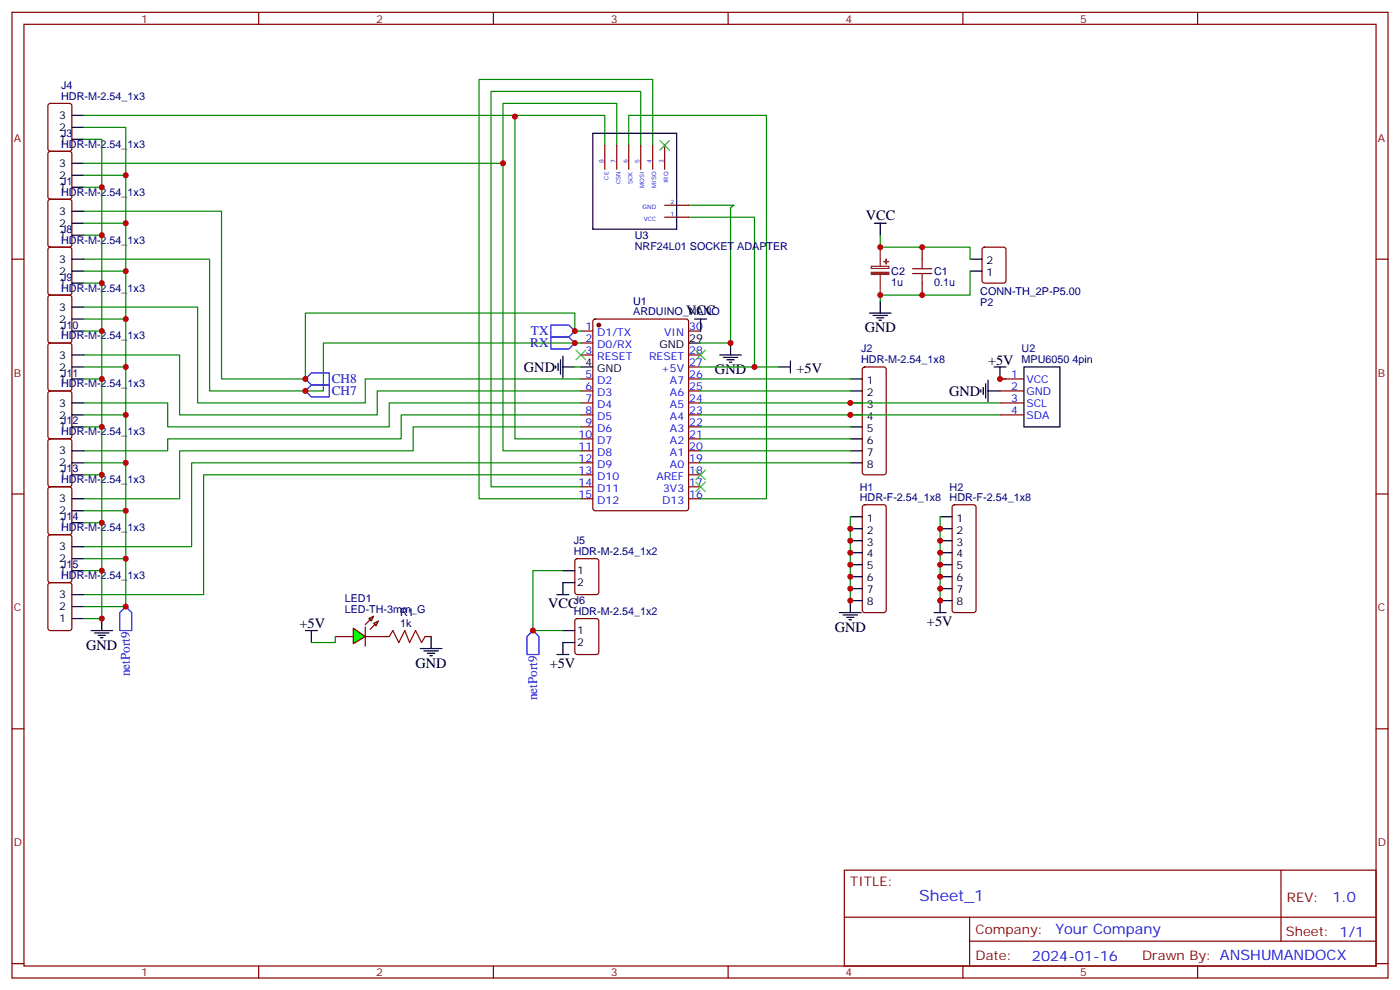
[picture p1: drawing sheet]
<svg xmlns="http://www.w3.org/2000/svg" width="412mm" height="292mm" viewBox="0 0 412 292" stroke-linecap="round" stroke-linejoin="round" font-family="sans-serif">
<g fill="none" stroke="#870000" stroke-width=".35">
<path d="M3.5 3.6h405.4v284.4h-405.4zM7.1 7.2h398.2v277.2h-398.2zM76.2 3.6v3.6M145.3 3.6v3.6M214.5 3.6v3.6M283.6 3.6v3.6M352.8 3.6v3.6M14.3 30.7l.5-.3h5.7l.6 .5 .1 13-.5 .6-5.9 .1-.6-.5-.1-12.9zM14.3 58.9l.5-.2h5.7l.6 .4 .1 13-.5 .6-5.9 .1-.6-.5-.1-12.9zM14.3 44.8l.5-.2h5.7l.6 .4 .1 13-.5 .6-5.9 .1-.6-.5-.1-12.9zM3.5 76.3h3.6M14.3 73l.5-.2h5.7l.6 .4 .1 13-.5 .6-5.9 .1-.6-.5-.1-12.9z"/>
<path d="M289.5 73l.5-.2h5.6l.7 .4v9.5l-.4 .6-5.9 .1-.7-.5v-9.4zM405.3 76.3h3.6M14.3 87.1l.5-.2h5.7l.6 .4 .1 13-.5 .6-5.9 .1-.6-.5-.1-12.9zM171.1 97.5h3.5M174.9 94.2l.4-.3h26.8l.7 .5v55.3l-.4 .6-27.1 .1-.6-.5-.1-55.2zM202.8 97.5h3.6M14.3 101.2l.5-.2h5.7l.6 .4 .1 13-.5 .7h-5.9l-.6-.5-.1-12.9zM14.3 115.3l.5-.2h5.7l.6 .4 .1 13-.5 .7h-5.9l-.6-.4-.1-13zM171.1 101h3.5M171.1 104.5h3.5M171.1 111.6h3.5M171.1 115.1h3.5"/>
<path d="M171.1 118.6h3.5M202.8 104.5h3.6M202.8 111.6h3.6M202.8 115.1h3.6M202.8 118.6h3.6M202.8 108.1h3.6M254.2 108.3l.5-.2h5.6l.5 .2 .3 .5v30.3l-.3 .5-.5 .2h-5.6l-.5-.2-.2-.5v-30.3zM294.6 111.6h7M294.6 115.1h7M294.6 118.6h7M14.3 129.4l.5-.2h5.7l.6 .5 .1 12.9-.5 .7h-5.9l-.6-.4-.1-13zM171.1 122.2h3.5"/>
<path d="M171.1 125.7h3.5M171.1 129.2h3.5M171.1 132.8h3.5M171.1 136.3h3.5M171.1 139.8h3.5M202.8 122.2h3.6M202.8 125.7h3.6M202.8 129.2h3.6M202.8 132.8h3.6M202.8 136.3h3.6M202.8 139.8h3.6M294.6 122.2h7"/>
<path d="M3.5 145.5h3.6M14.3 143.5l.5-.2h5.7l.6 .5 .1 12.9-.5 .7h-5.9l-.6-.4-.1-13zM14.3 157.7l.5-.3h5.7l.6 .5 .1 13-.5 .6-5.9 .1-.6-.5-.1-12.9zM171.1 143.3h3.5M171.1 146.9h3.5M202.8 143.3h3.6M202.8 146.9h3.6M405.3 145.5h3.6M14.3 171.8l.5-.2h5.7l.6 .4 .1 13-.5 .6-5.9 .1-.6-.5-.1-12.9zM169.6 164.7l.4-.2h5.7l.6 .4 .1 9.5-.5 .6-5.9 .1-.6-.5-.1-9.4zM169.6 182.3l.4-.2h5.7l.6 .5 .1 9.4-.5 .7h-5.9l-.6-.4-.1-9.5zM3.5 214.6h3.6"/>
<path d="M405.3 214.6h3.6M248.7 256.2h156.6v28.2h-156.6zM377.3 256.2v20.9M248.7 270.1h156.5M285.6 277.1h119.6M285.6 270.1v14.1M3.5 283.7h3.6M76.2 284.4v3.6M145.3 284.4v3.6M214.5 284.4v3.6M283.6 284.4v3.6M352.8 284.4v3.6"/>
<path d="M405.3 283.7h3.6"/>
</g>
<circle cx="176.4" cy="95.7" r=".53" fill="#870000" stroke="#870000" stroke-width=".35"/>
<g fill="none" stroke="#000" stroke-width=".35">
<path d="M21.2 34h3.5M21.2 37.5h3.5M21.2 48.1h3.5M21.2 55.1h3.5M21.2 51.6h3.5M21.2 41h3.5M21.2 79.8h3.5M21.2 76.3h3.5M21.2 65.7h3.5M21.2 62.2h3.5M21.2 69.3h3.5M257.5 65.7h3.6"/>
<path d="M259.3 65.7v3.6M285.8 79.8h3.5M285.8 76.3h3.5M21.2 93.9h3.5M21.2 83.4h3.5M21.2 90.4h3.5M21.2 97.5h3.5M204.6 93.9h3.5M206.4 93.9v3.6M256.1 92.2h6.4M257.2 92.9h4.2M258.2 93.6h2.1"/>
<path d="M258.9 94.3h.7M259.3 88.7v3.5M21.2 108.1h3.5M21.2 104.5h3.5M21.2 111.6h3.5M21.2 118.6h3.5M163.7 107.7v.7M164.4 107v2.1M165.1 105.9v4.3M165.8 108.1h3.5M165.8 104.9v6.3M171.1 108.1h3.5"/>
<path d="M202.8 101h3.6M212 104.5h6.4M213.1 105.2h4.2M214.1 105.9h2.2M214.8 106.6h.7M215.2 101v3.5M229.3 108.1h3.5M232.8 106.3v3.5M250.5 111.6h3.5M250.5 115.1h3.5M250.5 118.6h3.5M288.9 114.8v.7"/>
<path d="M289.6 114.1v2.1M290.3 113v4.2M291 115.1h3.6M291 111.9v6.4M292.8 108.1h3.5M294.6 108.1v3.5M301.6 108.1h10.6v17.6h-10.6zM21.2 122.2h3.5M21.2 125.7h3.5M21.2 132.8h3.5M21.2 136.3h3.5M21.2 139.8h3.5"/>
<path d="M250.5 122.2h3.5M250.5 125.7h3.5M250.5 129.2h3.5M250.5 132.8h3.5M250.5 136.3h3.5M21.2 146.9h3.5M21.2 153.9h3.5M21.2 150.4h3.5M21.2 168h3.5M21.2 175.1h3.5M21.2 161h3.5M21.2 164.5h3.5"/>
<path d="M21.2 178.6h3.5M164 175.1h3.6M165.8 168h3.5M169.3 171.6h-3.5v3.5M21.2 182.1h3.5M26.8 185.7h6.4M27.9 186.4h4.2M28.9 187.1h2.1M29.6 187.8h.7M30 182.1v3.6M164 192.7h3.6M165.8 185.7h3.5"/>
<path d="M169.3 189.2h-3.5v3.5"/>
</g>
<g fill="none" stroke="#008700" stroke-width=".35">
<path d="M24.7 34h127v.3M24.7 37.5h12.3v28.2M24.7 41h5.3v28.3M24.7 48.1h123.5M24.7 51.6h12.3M24.7 55.1h5.3M178.2 42.8v-8.8h-26.5v95.2h19.4M181.7 42.8v-12.4h-33.5v102.4h22.9M185.2 42.8v-8.8h40.6v112.9h-19.4M188.7 42.8v-15.9h-44.1v116.4h26.5M192.3 42.8v-19.4h-51.2v123.5h30M24.7 76.3h37v38.8h33.5v-14.1h74.1"/>
<path d="M24.7 62.2h40.6v49.4h24.7v-19.4h79.3v5.3M24.7 69.3h5.3v112.8h-5.3M24.7 65.7h12.3v112.9h-12.3M24.7 79.8h12.3M202.8 60.4h13.5l-1.1 .7v39.9h-8.8M202.8 64h19.4v44.1M24.7 90.4h33.5v28.2h49.4v-7h63.5M24.7 97.5h5.3M24.7 83.4h5.3M24.7 93.9h12.3M24.7 104.5h28.2v17.7h58.2v-7.1h60M24.7 118.6h24.7v7.1h65.3v-7.1h56.4"/>
<path d="M24.7 108.1h12.3M24.7 111.6h5.3M169.3 108.1h1.8M206.4 108.1h22.9M206.4 111.6h44.1M206.4 115.1h44.1M206.4 118.6h88.2M294.6 111.6h1.7M24.7 122.2h12.3M24.7 125.7h5.3M24.7 136.3h12.3M24.7 139.8h5.3"/>
<path d="M171.1 139.8h-111.1v35.3h-35.3M171.1 136.3h-114.7v24.7h-31.7M171.1 122.2h-52.9v7h-68.8v3.6h-24.7M171.1 125.7h-49.4v7.1h-68.8v14.1h-28.2M206.4 122.2h88.2M206.4 125.7h44.1M206.4 129.2h44.1M206.4 132.8h44.1M206.4 136.3h44.1M24.7 153.9h5.3M24.7 150.4h12.3M24.7 168h5.3"/>
<path d="M24.7 164.5h12.3M165.8 168h-8.8v17.7h8.8"/>
</g>
<path d="M162.3 95.7h5.3l1.7 1.8-1.7 1.7h-5.3zM162.3 99.2h5.3l1.7 1.8-1.7 1.8h-5.3zM90 115.1l1.7-1.8h5.3v3.6h-5.3zM90 111.6l1.7-1.8h5.3v3.5h-5.3zM37 178.6l1.8 1.8v5.3h-3.5v-5.3zM157 185.7l1.7 1.7v5.3h-3.5v-5.3z" fill="none" stroke="#00f" stroke-width=".35"/>
<path d="M104.1 185l3.5 2.4-3.5 2.1z" fill="#0f0" stroke="#870000" stroke-width=".35"/>
<path d="M107.6 184.6v5.7z" fill="#f00" stroke="#870000" stroke-width=".35"/>
<g fill="#870000" stroke="#870000" stroke-width=".35">
<path d="M107.6 183.9l1.4-1.4z"/>
<path d="M109 185.3l1.4-1.4z"/>
</g>
<g fill="#0f0" stroke="#870000" stroke-width=".35">
<path d="M108.7 182.1l1.4-.7-.7 1.4z"/>
<path d="M110.1 183.6l1.4-.8-.7 1.5z"/>
</g>
<g fill="none" stroke="#870000" stroke-width=".35">
<path d="M178.2 42.8v7M181.7 42.8v7M185.2 42.8v7M188.7 42.8v7M192.3 42.8v7M195.8 42.8v7M195.8 60.4h7M195.8 64h7M271.6 72.8v3.5M271.6 83.4v3.5M254.2 148.8l.5-.2h5.6l.5 .2 .3 .5v30.4l-.3 .5-.5 .2h-5.6l-.5-.3-.2-.4v-30.4zM280.7 148.8l.5-.2h5.6l.5 .2 .2 .5v30.4l-.2 .5-.5 .2h-5.6l-.5-.3-.2-.4v-30.4z"/>
<path d="M98.8 187.4h5.3M107.6 187.4h7.1M125.2 187.4h1.8"/>
</g>
<path d="M268.8 79.1h5.7M271.6 76.3v2.8M268.8 80.5h5.7M271.6 80.5v2.9M114.7 187.4l1-1.7 1.8 3.5 1.7-3.5 1.4 3.5 1.8-3.5 1.8 3.5 1-1.8" fill="none" stroke="#a10000" stroke-width=".35"/>
<g fill="none" stroke="#000" stroke-width=".35">
<path d="M174.6 39.3h24.7v28.2h-24.7zM250.5 152.2h3.5M250.5 155.7h3.5M250.5 159.2h3.5M276.9 152.2h3.6M276.9 155.7h3.6M276.9 159.2h3.6M250.5 162.7h3.5M250.5 166.3h3.5M250.5 169.8h3.5M250.5 173.3h3.5M254 176.8h-3.5v3.6"/>
<path d="M276.9 162.7h3.6M276.9 166.3h3.6M276.9 169.8h3.6M276.9 173.3h3.6M280.5 176.8h-3.6v3.6M90 185.7h3.5M91.7 185.7v3.5M123.8 191h6.4M124.9 191.7h4.2M125.9 192.4h2.2M126.6 193.1h.8M127 187.4v3.6"/>
<path d="M247.3 180.4h6.3M248.4 181.1h4.2M249.4 181.8h2.1M250.1 182.5h.7M275.2 180.4h3.5"/>
</g>
<path d="M259.3 69.3v3.5h26.5v3.5M285.8 79.8v7.1h-26.5v1.8M169.3 97.5h1.8M169.3 101h1.8M250.5 152.2v24.6M276.9 152.2v24.6M98.8 187.4v1.8h-7.1" fill="none" stroke="#008700" stroke-width=".35"/>
<path d="M194.4 41.4l2.8 2.8M197.2 41.4l-2.8 2.8M169.7 103.1l2.8 2.8M172.5 103.1l-2.8 2.8M205 103.1l2.8 2.8M207.8 103.1l-2.8 2.8M205 138.4l2.8 2.8M207.8 138.4l-2.8 2.8M205 141.9l2.8 2.8M207.8 141.9l-2.8 2.8" fill="none" stroke="#3c3" stroke-width=".35"/>
<path d="M256.6 78.4h5.2v.7h-5.2zM259.3 72.8v5.6M259.3 80.9v6" fill="none" stroke="#8c2424" stroke-width=".35"/>
<g fill="#8c2424" stroke="#8c2424" stroke-width=".35">
<path d="M256.6 80.2h5.2v.6h-5.2z"/>
<path d="M260.3 77h1.5z"/>
<path d="M261 76.3l.1 1.4z"/>
</g>
<g fill="#c00">
<circle cx="215.2" cy="101" r=".88"/>
<circle cx="222.3" cy="108.1" r=".88"/>
<circle cx="250.5" cy="122.2" r=".88"/>
<circle cx="250.5" cy="118.6" r=".88"/>
<circle cx="294.6" cy="111.6" r=".88"/>
<circle cx="157" cy="185.7" r=".88"/>
<circle cx="30" cy="168" r=".88"/>
<circle cx="30" cy="139.8" r=".88"/>
<circle cx="30" cy="153.9" r=".88"/>
<circle cx="30" cy="125.7" r=".88"/>
<circle cx="30" cy="111.6" r=".88"/>
<circle cx="30" cy="97.5" r=".88"/>
<circle cx="30" cy="83.4" r=".88"/>
<circle cx="37" cy="164.5" r=".88"/>
<circle cx="37" cy="150.4" r=".88"/>
<circle cx="37" cy="136.3" r=".88"/>
<circle cx="37" cy="122.2" r=".88"/>
<circle cx="37" cy="108.1" r=".88"/>
<circle cx="37" cy="93.9" r=".88"/>
<circle cx="37" cy="79.8" r=".88"/>
<circle cx="37" cy="178.6" r=".88"/>
<circle cx="30" cy="182.1" r=".88"/>
<circle cx="148.2" cy="48.1" r=".88"/>
<circle cx="37" cy="65.7" r=".88"/>
<circle cx="37" cy="51.6" r=".88"/>
<circle cx="30" cy="69.3" r=".88"/>
<circle cx="30" cy="55.1" r=".88"/>
<circle cx="250.5" cy="155.7" r=".88"/>
<circle cx="250.5" cy="159.2" r=".88"/>
<circle cx="250.5" cy="162.7" r=".88"/>
<circle cx="250.5" cy="166.3" r=".88"/>
<circle cx="250.5" cy="169.8" r=".88"/>
<circle cx="250.5" cy="173.3" r=".88"/>
<circle cx="250.5" cy="176.8" r=".88"/>
<circle cx="276.9" cy="176.8" r=".88"/>
<circle cx="276.9" cy="155.7" r=".88"/>
<circle cx="276.9" cy="159.2" r=".88"/>
<circle cx="276.9" cy="162.7" r=".88"/>
<circle cx="276.9" cy="166.3" r=".88"/>
<circle cx="276.9" cy="169.8" r=".88"/>
<circle cx="276.9" cy="173.3" r=".88"/>
<circle cx="151.7" cy="34.3" r=".88"/>
<circle cx="169.3" cy="97.5" r=".88"/>
<circle cx="90" cy="111.6" r=".88"/>
<circle cx="169.3" cy="101" r=".88"/>
<circle cx="90" cy="115.1" r=".88"/>
<circle cx="259.3" cy="72.8" r=".88"/>
<circle cx="259.3" cy="86.9" r=".88"/>
<circle cx="271.6" cy="86.9" r=".88"/>
<circle cx="271.6" cy="72.8" r=".88"/>
</g>
<text font-size="4.6" fill="#00f" x="270.8" y="265.3">Sheet_1</text>
<g font-size="4.2">
<text x="255" y="64.7">VCC</text>
<text x="202.1" y="92.9">VCC</text>
<text x="254.7" y="97.8">GND</text>
<text x="291" y="107.4">+5V</text>
<text x="154.3" y="109.5">GND</text>
<text x="210.6" y="110.2">GND</text>
<text x="234.6" y="109.8">+5V</text>
<text x="279.6" y="116.6">GND</text>
<text x="161.5" y="179">VCC</text>
<text x="88.2" y="185">+5V</text>
<text x="273" y="184.3">+5V</text>
<text x="25.4" y="191.3">GND</text>
<text x="245.9" y="186">GND</text>
<text x="122.4" y="196.6">GND</text>
<text x="161.9" y="196.7">+5V</text>
</g>
<g font-size="4.2" fill="#00f">
<text x="392.5" y="265.5">1.0</text>
<text x="310.9" y="275">Your Company</text>
<text x="304" y="282.9">2024-01-16</text>
</g>
<g font-size="3.9" fill="#00f">
<text x="156.4" y="98.7">TX</text>
<text x="156.2" y="102.3">RX</text>
<text x="97.7" y="112.9">CH8</text>
<text x="97.7" y="116.4">CH7</text>
<text x="38.2" y="199.1" transform="rotate(-90 38.2 199.1)">netPort9</text>
<text x="158.2" y="206.2" transform="rotate(-90 158.2 206.2)">netPort9</text>
</g>
<g font-size="3.9" fill="#800">
<text x="250.5" y="260.8">TITLE:</text>
<text x="379.1" y="265.5">REV:</text>
<text x="287.4" y="275">Company:</text>
<text x="378.7" y="275.6">Sheet: 1/1</text>
<text x="287.4" y="282.7">Date:</text>
<text x="336.4" y="282.8">Drawn By: ANSHUMANDOCX</text>
</g>
<g font-size="3.2" fill="#800">
<text x="41.6" y="6.6">1</text>
<text x="110.8" y="6.6">2</text>
<text x="179.9" y="6.6">3</text>
<text x="249.1" y="6.6">4</text>
<text x="318.2" y="6.6">5</text>
<text x="4.1" y="41.7">A</text>
<text x="405.9" y="41.7">A</text>
<text x="4.1" y="110.9">B</text>
<text x="405.9" y="110.9">B</text>
<text x="4.1" y="180">C</text>
<text x="405.9" y="180">C</text>
<text x="4.1" y="249.2">D</text>
<text x="405.9" y="249.2">D</text>
<text x="41.6" y="287.4">1</text>
<text x="110.8" y="287.4">2</text>
<text x="179.9" y="287.4">3</text>
<text x="249.1" y="287.4">4</text>
<text x="318.2" y="287.4">5</text>
</g>
<g font-size="3.2" fill="#000080">
<text x="18" y="29.4">HDR-M-2.54_1x3</text>
<text x="18" y="26.2">J4</text>
<text x="18" y="40.3">J3</text>
<text x="18" y="43.5">HDR-M-2.54_1x3</text>
<text x="18" y="57.6">HDR-M-2.54_1x3</text>
<text x="18" y="54.4">J1</text>
<text x="18" y="71.7">HDR-M-2.54_1x3</text>
<text x="18" y="68.5">J8</text>
<text x="187" y="70.5">U3</text>
<text x="187" y="73.7">NRF24L01 SOCKET ADAPTER</text>
<text x="18" y="82.7">J9</text>
<text x="262.5" y="81">C2</text>
<text x="275.2" y="81">C1</text>
<text x="18" y="85.8">HDR-M-2.54_1x3</text>
<text x="186.5" y="89.9">U1</text>
<text x="262.5" y="84.1">1u</text>
<text x="275.2" y="84.1">0.1u</text>
<text x="288.8" y="86.9">CONN-TH_2P-P5.00</text>
<text x="186.5" y="92.9">ARDUINO_NANO</text>
<text x="288.8" y="90">P2</text>
<text x="18" y="99.9">HDR-M-2.54_1x3</text>
<text x="18" y="96.8">J10</text>
<text x="253.7" y="107">HDR-M-2.54_1x8</text>
<text x="253.7" y="103.8">J2</text>
<text x="300.9" y="107">MPU6050 4pin</text>
<text x="300.9" y="103.8">U2</text>
<text x="18" y="110.9">J11</text>
<text x="18" y="114.1">HDR-M-2.54_1x3</text>
<text x="18" y="125">J12</text>
<text x="18" y="128.2">HDR-M-2.54_1x3</text>
<text x="18" y="142.3">HDR-M-2.54_1x3</text>
<text x="18" y="139.1">J13</text>
<text x="253.3" y="147.6">HDR-F-2.54_1x8</text>
<text x="253.3" y="144.6">H1</text>
<text x="279.7" y="147.6">HDR-F-2.54_1x8</text>
<text x="279.7" y="144.6">H2</text>
<text x="18" y="153.2">J14</text>
<text x="18" y="156.4">HDR-M-2.54_1x3</text>
<text x="169" y="160.3">J5</text>
<text x="18" y="167.3">J15</text>
<text x="169" y="163.4">HDR-M-2.54_1x2</text>
<text x="18" y="170.5">HDR-M-2.54_1x3</text>
<text x="101.5" y="177.4">LED1</text>
<text x="169" y="177.9">J6</text>
<text x="101.5" y="180.4">LED-TH-3mm_G</text>
<text x="117.8" y="184.6">1k</text>
<text x="117.8" y="181.5">R1</text>
<text x="169" y="181.1">HDR-M-2.54_1x2</text>
</g>
<g font-size="3.2">
<text x="17.4" y="35">3</text>
<text x="17.4" y="38.6">2</text>
<text x="17.4" y="42.1">1</text>
<text x="17.4" y="49.1">3</text>
<text x="17.4" y="52.7">2</text>
<text x="17.4" y="56.2">1</text>
<text x="17.4" y="63.3">3</text>
<text x="17.4" y="70.3">1</text>
<text x="17.4" y="66.8">2</text>
<text x="17.4" y="77.4">3</text>
<text x="290.6" y="77.7">2</text>
<text x="17.4" y="80.9">2</text>
<text x="290.6" y="81.2">1</text>
<text x="17.4" y="84.4">1</text>
<text x="17.4" y="91.5">3</text>
<text x="17.4" y="95">2</text>
<text x="17.4" y="98.5">1</text>
<text x="203" y="100.6">29</text>
<text x="17.4" y="105.6">3</text>
<text x="172.4" y="107.7">4</text>
<text x="194.3" y="102.4">GND</text>
<text x="17.4" y="112.6">1</text>
<text x="17.4" y="109.1">2</text>
<text x="175.9" y="109.5">GND</text>
<text x="255.3" y="113">1</text>
<text x="17.4" y="119.7">3</text>
<text x="255.3" y="116.5">2</text>
<text x="17.4" y="123.2">2</text>
<text x="255.3" y="120.1">3</text>
<text x="255.3" y="123.6">4</text>
<text x="17.4" y="126.8">1</text>
<text x="255.3" y="127.1">5</text>
<text x="255.3" y="130.6">6</text>
<text x="17.4" y="133.8">3</text>
<text x="17.4" y="137.3">2</text>
<text x="255.3" y="134.2">7</text>
<text x="255.3" y="137.7">8</text>
<text x="17.4" y="140.9">1</text>
<text x="17.4" y="147.9">3</text>
<text x="17.4" y="155">1</text>
<text x="17.4" y="151.4">2</text>
<text x="255.3" y="153.6">1</text>
<text x="281.8" y="153.6">1</text>
<text x="255.3" y="157.1">2</text>
<text x="255.3" y="160.6">3</text>
<text x="281.8" y="157.1">2</text>
<text x="281.8" y="160.6">3</text>
<text x="17.4" y="162">3</text>
<text x="17.4" y="165.6">2</text>
<text x="255.3" y="164.1">4</text>
<text x="255.3" y="167.7">5</text>
<text x="281.8" y="164.1">4</text>
<text x="281.8" y="167.7">5</text>
<text x="17.4" y="169.1">1</text>
<text x="170" y="169.1">1</text>
<text x="170" y="172.6">2</text>
<text x="255.3" y="171.2">6</text>
<text x="281.8" y="171.2">6</text>
<text x="17.4" y="176.1">3</text>
<text x="17.4" y="179.7">2</text>
<text x="255.3" y="174.7">7</text>
<text x="255.3" y="178.3">8</text>
<text x="281.8" y="174.7">7</text>
<text x="281.8" y="178.3">8</text>
<text x="17.4" y="183.2">1</text>
<text x="170" y="186.7">1</text>
<text x="170" y="190.3">2</text>
</g>
<g font-size="3.2" fill="#00f">
<text x="172.4" y="97.1">1</text>
<text x="172.4" y="100.6">2</text>
<text x="175.9" y="98.9">D1/TX</text>
<text x="195.7" y="98.9">VIN</text>
<text x="203" y="97.1">30</text>
<text x="172.4" y="104.2">3</text>
<text x="175.9" y="102.4">D0/RX</text>
<text x="175.9" y="105.9">RESET</text>
<text x="191.2" y="105.9">RESET</text>
<text x="203" y="107.7">27</text>
<text x="203" y="104.2">28</text>
<text x="172.4" y="111.2">5</text>
<text x="175.9" y="113">D2</text>
<text x="194.8" y="109.5">+5V</text>
<text x="197.4" y="113">A7</text>
<text x="203" y="111.2">26</text>
<text x="297.8" y="111.2">1</text>
<text x="302.3" y="112.6">VCC</text>
<text x="172.4" y="114.8">6</text>
<text x="172.4" y="118.3">7</text>
<text x="175.9" y="116.5">D3</text>
<text x="197.4" y="116.5">A6</text>
<text x="203" y="118.3">24</text>
<text x="203" y="114.8">25</text>
<text x="297.8" y="114.8">2</text>
<text x="297.8" y="118.3">3</text>
<text x="302.3" y="116.2">GND</text>
<text x="302.3" y="119.7">SCL</text>
<text x="172.4" y="121.8">8</text>
<text x="172.4" y="125.3">9</text>
<text x="175.9" y="120.1">D4</text>
<text x="175.9" y="123.6">D5</text>
<text x="197.4" y="123.6">A4</text>
<text x="197.4" y="120.1">A5</text>
<text x="203" y="125.3">22</text>
<text x="203" y="121.8">23</text>
<text x="297.8" y="121.8">4</text>
<text x="302.3" y="123.2">SDA</text>
<text x="170.4" y="128.9">10</text>
<text x="175.9" y="127.1">D6</text>
<text x="175.9" y="130.6">D7</text>
<text x="197.4" y="130.6">A2</text>
<text x="197.4" y="127.1">A3</text>
<text x="203" y="128.9">21</text>
<text x="170.4" y="132.4">11</text>
<text x="170.4" y="135.9">12</text>
<text x="175.9" y="134.2">D8</text>
<text x="175.9" y="137.7">D9</text>
<text x="197.4" y="137.7">A0</text>
<text x="197.4" y="134.2">A1</text>
<text x="203" y="135.9">19</text>
<text x="203" y="132.4">20</text>
<text x="170.4" y="139.5">13</text>
<text x="170.4" y="143">14</text>
<text x="175.9" y="141.2">D10</text>
<text x="193.3" y="141.2">AREF</text>
<text x="203" y="143">17</text>
<text x="203" y="139.5">18</text>
<text x="170.4" y="146.5">15</text>
<text x="175.9" y="144.7">D11</text>
<text x="175.9" y="148.3">D12</text>
<text x="195.1" y="148.3">D13</text>
<text x="195.3" y="144.7">3V3</text>
<text x="203" y="146.5">16</text>
</g>
<g font-size="1.8" fill="#00f">
<text x="177.8" y="48.1" transform="rotate(-90 177.8 48.1)">8</text>
<text x="179.2" y="52.9" transform="rotate(-90 179.2 52.9)">CE</text>
<text x="181.3" y="48.1" transform="rotate(-90 181.3 48.1)">7</text>
<text x="184.9" y="48.1" transform="rotate(-90 184.9 48.1)">6</text>
<text x="188.4" y="48.1" transform="rotate(-90 188.4 48.1)">5</text>
<text x="191.9" y="48.1" transform="rotate(-90 191.9 48.1)">4</text>
<text x="195.4" y="48.1" transform="rotate(-90 195.4 48.1)">3</text>
<text x="196.8" y="53.9" transform="rotate(-90 196.8 53.9)">IRQ</text>
<text x="182.7" y="54.3" transform="rotate(-90 182.7 54.3)">CSN</text>
<text x="186.3" y="54.2" transform="rotate(-90 186.3 54.2)">SCK</text>
<text x="189.8" y="55.4" transform="rotate(-90 189.8 55.4)">MOSI</text>
<text x="193.3" y="55.4" transform="rotate(-90 193.3 55.4)">MISO</text>
<text x="189.3" y="61.5">GND</text>
<text x="189.7" y="65">VCC</text>
<text x="197.6" y="60.1">2</text>
<text x="197.6" y="63.6">1</text>
</g>
</svg>
